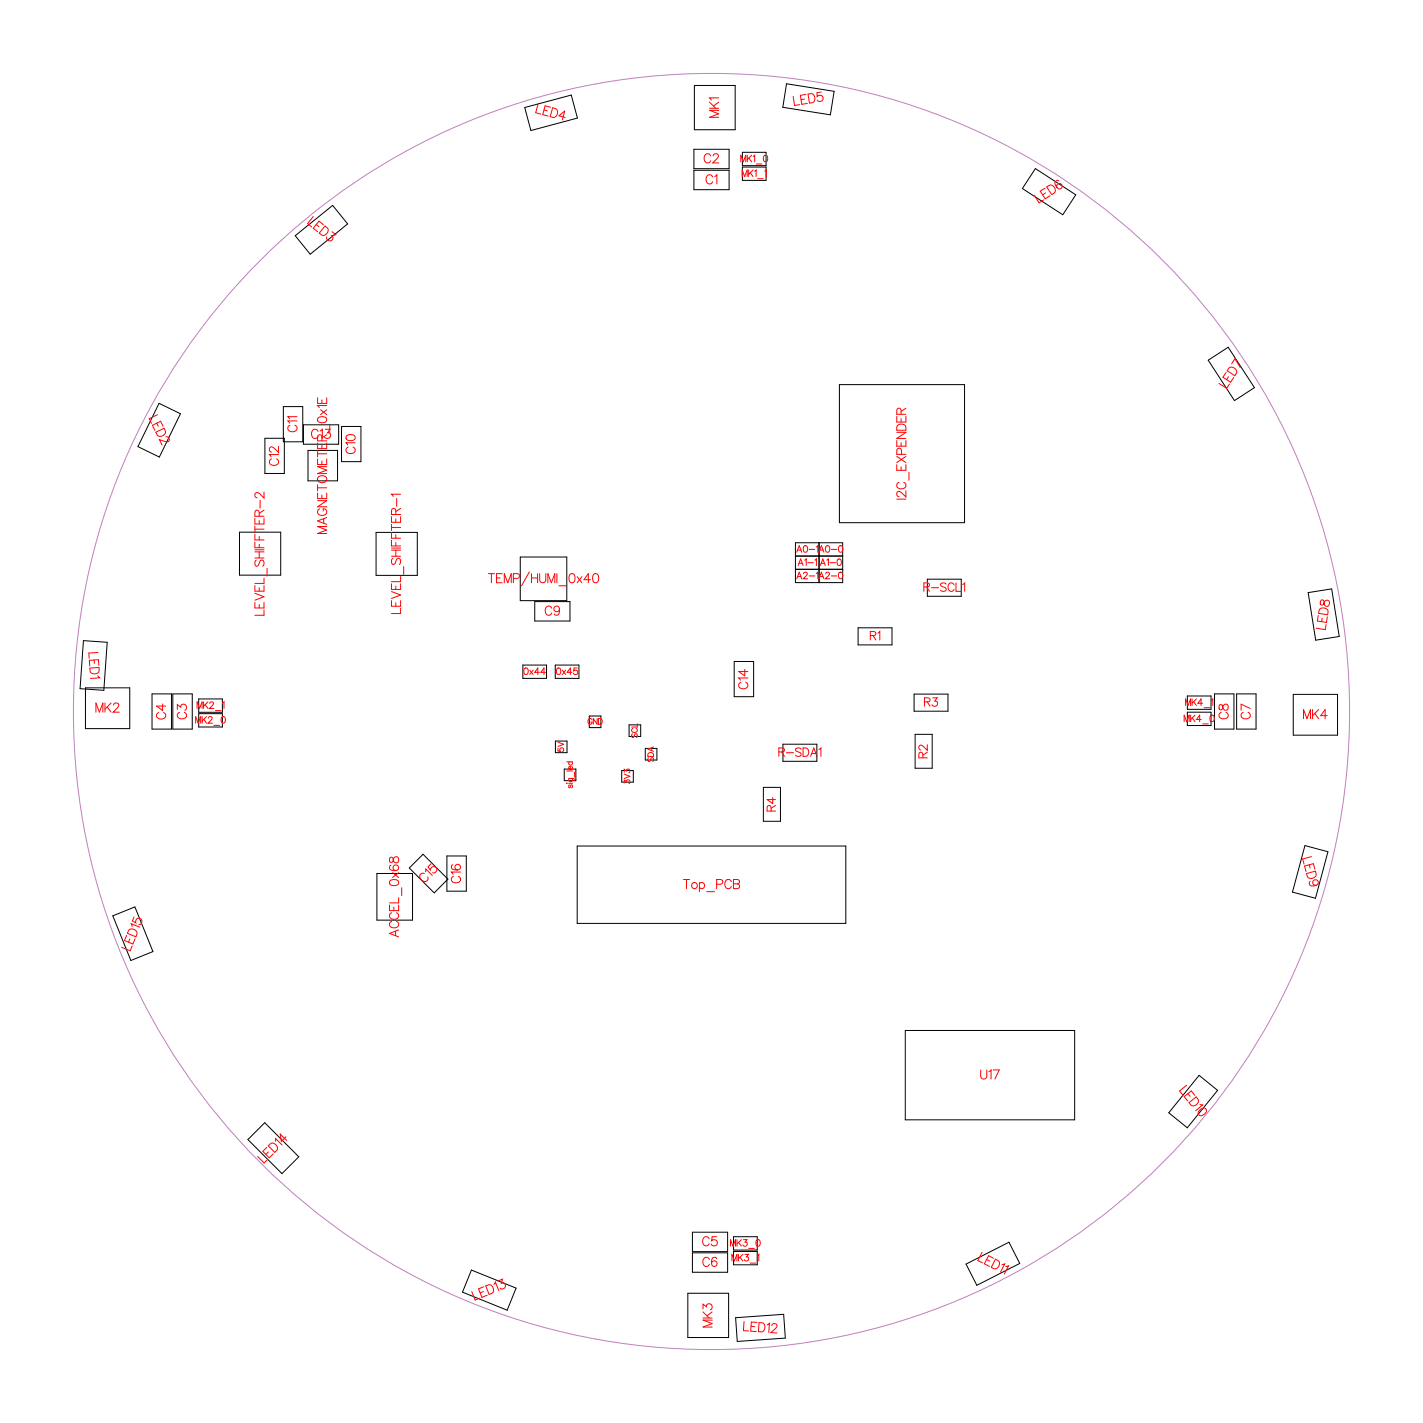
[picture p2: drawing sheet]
<svg xmlns="http://www.w3.org/2000/svg" width="123mm" height="123mm" viewBox="0 0 123 123" stroke-linecap="round" stroke-linejoin="round" font-family="sans-serif">
<circle cx="61.3" cy="61.3" r="55" fill="none" stroke="#bf80bf" stroke-width=".09"/>
<g fill="none" stroke="#000" stroke-width=".09">
<path d="M45.2 9.3l4-1.1 .6 2-4 1.1zM59.8 12.9h3v1.6h-3zM59.8 14.7h3v1.7h-3zM59.9 7.4h3.5v3.8h-3.5zM64 13.1h2v1.2h-2zM64 14.4h2v1.1h-2zM67.8 7.2l4.1 .7-.3 2-4.1-.7zM89.2 14.5l3.5 2.3-1.1 1.7-3.5-2.2zM13.7 34.8l1.9 .9-1.9 3.7-1.8-.9zM22.8 37.8h1.7v3h-1.7zM24.4 35h1.7v3.1h-1.7zM25.4 20.3l3.3-2.6 1.3 1.6-3.3 2.6z"/>
<path d="M26.2 36.6h3v1.7h-3zM26.5 38.8h2.6v2.6h-2.6zM29.4 36.8h1.7v3h-1.7zM72.4 33.2h10.7v11.9h-10.7zM104.1 31l1.8-1.1 2.2 3.5-1.7 1.1zM7.2 55.2l2 .2-.2 4.1-2.1-.1zM7.4 59.3h3.8v3.5h-3.8zM13.1 59.8h1.7v3h-1.7zM14.9 59.8h1.7v3h-1.7zM20.6 45.9h3.6v3.7h-3.6zM32.4 45.9h3.6v3.7h-3.6zM44.8 48h4.1v3.8h-4.1z"/>
<path d="M45.1 57.3h2v1.2h-2zM46.1 51.9h3v1.6h-3zM47.9 57.3h2v1.2h-2zM63.3 57h1.7v3.1h-1.7zM68.6 46.8h4v3.4h-4zM68.6 47.9h4M68.6 49.1h4M70.6 46.8v3.4M74 54.1h2.9v1.5h-2.9zM78.8 59.8h2.9v1.5h-2.9zM79.9 49.9h3v1.5h-3zM102.3 60h2.1v1.1h-2.1z"/>
<path d="M104.7 59.8h1.7v3h-1.7zM106.6 59.8h1.7v3h-1.7zM111.5 59.9h3.8v3.5h-3.8zM112.8 51.1l2-.3 .6 4.1-2 .3zM9.7 78.9l1.9-.7 1.6 3.8-1.9 .8zM17.1 60.2h2.1v1.2h-2.1zM17.1 61.5h2.1v1.2h-2.1zM32.5 75.3h3.1v4h-3.1zM36.5 73.6l2.1 2.2-1.2 1.2-2.1-2.2zM38.5 73.8h1.7v3h-1.7zM47.9 63.9h1v1h-1zM48.6 66.3h1v1h-1z"/>
<path d="M49.8 72.9h23.1v6.7h-23.1zM50.8 61.7h1v1h-1zM53.6 66.4h1v1h-1zM54.2 62.5h1v1h-1zM55.6 64.5h1v1h-1zM65.8 67.9h1.5v2.9h-1.5zM67.5 64.1h2.9v1.5h-2.9zM78.9 63.3h1.5v2.9h-1.5zM102.3 61.4h2.1v1.1h-2.1zM112.5 72.9l2 .5-1.1 4-2-.5zM21.4 98.2l1.4-1.4 3 2.9-1.5 1.5zM78 88.8h14.6v7.7h-14.6z"/>
<path d="M103.4 92.7l1.6 1.3-2.7 3.2-1.6-1.3zM40.6 109.5l3.9 1.5-.8 1.9-3.8-1.5zM59.3 111.5h3.5v3.8h-3.5zM59.7 106.2h3v1.7h-3zM59.7 108h3v1.7h-3zM63.2 106.6h2.1v1.2h-2.1zM63.2 107.9h2.1v1.1h-2.1zM63.4 113.6l4.1-.3 .2 2-4.2 .3zM83.3 109l3.7-1.9 .9 1.8-3.7 1.9z"/>
</g>
<g fill="none" stroke="#f00" stroke-width=".09">
<path d="M27 18.7l-.5 .6 .4 .3M27.3 19.4l.2 .1M27.9 19.4l-.4-.3-.5 .6 .4 .3M28 19.5l.2 .1a.42 .42 0 0 1 0 .5 .42 .42 0 0 1-.5 .2l-.2-.2zM28.6 20l.3 .2-.3 .1a.26 .26 0 0 1-.1 .5 .26 .26 0 0 1-.3-.4M46.4 9l-.2 .7 .4 .1M46.9 9.5l.3 .1M47.5 9.2l-.5-.1-.2 .8 .5 .1M47.6 9.3l.3 .1a.42 .42 0 0 1 .1 .4 .42 .42 0 0 1-.3 .3h-.3zM48.7 10.1l-.5-.1 .5-.4-.2 .7M61.2 9.3h.7M61.2 8.8l.5 .5"/>
<path d="M61.3 13.4a.29 .29 0 0 0-.4-.1 .29 .29 0 0 0-.2 .3v.1a.29 .29 0 0 0 .2 .3 .29 .29 0 0 0 .4-.1M61.4 15.3a.29 .29 0 0 0-.3-.2 .29 .29 0 0 0-.2 .3v.2a.29 .29 0 0 0 .2 .3 .29 .29 0 0 0 .3-.2M61.5 13.4v-.1h.3l.1 .2-.5 .5h.6M61.6 15.2l.2-.1v.8M61.9 8.4h-.7l.1 .2M61.9 9.5h-.7l.7 .3-.7 .3h.7M61.9 8.8l-.4 .3M63.9 13.9v-.5l.2 .5 .2-.5v.5M64 15.2v-.5l.2 .5 .2-.5v.5M64.4 13.4v.5M64.5 14.7v.5M64.5 13.6l.3 .3"/>
<path d="M64.7 14.9l.2 .3M64.8 13.4l-.4 .4M64.9 14.7l-.4 .3M64.9 13.5l.2-.1v.5M65 14.8l.2-.1v.5M65.2 14.1h.5M65.3 15.4h.5M65.9 13.4a.26 .26 0 0 1 .3 .3 .26 .26 0 0 1-.3 .2l-.1-.2zM65.9 14.8l.2-.1v.5M68.4 8.3l.1 .8 .4-.1M69.3 8.5l-.3 .1M69.5 8.1l-.5 .1 .1 .8 .5-.1"/>
<path d="M69.6 8.1h.3a.42 .42 0 0 1 .3 .3 .42 .42 0 0 1-.2 .4l-.2 .1zM70.8 7.9l-.4 .1v.3a.28 .28 0 0 1 .5 0 .28 .28 0 0 1 0 .4 .28 .28 0 0 1-.5-.1M89.1 16.8l.5 .7 .3-.3M90.1 16.2l-.4 .3 .4 .6 .4-.2M90.1 16.6l-.2 .2M90.2 16.1l.2-.1a.42 .42 0 0 1 .5 .2 .42 .42 0 0 1 0 .4l-.2 .2zM91.3 15.6l-.1-.1a.26 .26 0 0 0-.3 .3l.3 .5a.24 .24 0 0 0 .4-.2 .24 .24 0 0 0-.3-.3 .24 .24 0 0 0-.2 .4M13.4 37.3l.7-.4 .2 .2a.42 .42 0 0 1-.3 .5 .42 .42 0 0 1-.5-.1zM13.5 36.5l.1 .2M13.6 35.7l-.7 .4 .2 .4M14.1 36.8l-.3-.5-.7 .4 .3 .4M14.3 37.7h.2l.1 .2-.1 .2h-.3l-.5-.2 .3 .5"/>
<path d="M23.4 39.6a.29 .29 0 0 0-.2 .3 .29 .29 0 0 0 .3 .2h.2a.29 .29 0 0 0 .3-.2 .29 .29 0 0 0-.2-.3M24 39.2h-.8l.2 .2M24 38.5v.5l-.6-.5-.2 .2 .1 .2 .1 .1M25 36.7a.29 .29 0 0 0-.2 .3 .29 .29 0 0 0 .3 .2h.2a.29 .29 0 0 0 .3-.2 .29 .29 0 0 0-.2-.3M25.6 36.3h-.8l.2 .2M25.6 35.9h-.8l.2 .2M27.4 34.3v.5h.8v-.5M27.4 38.2v.5h.8v-.5M27.4 38.9v.5M27.4 39.6v.4h.8v-.4M27.4 39.1h.8M27.4 36l.3-.1a.34 .34 0 0 1 .5 .3 .43 .43 0 0 1-.5 .2 .43 .43 0 0 1-.3-.3z"/>
<path d="M27.4 37.2a.29 .29 0 0 0-.3-.2 .29 .29 0 0 0-.2 .3v.2a.29 .29 0 0 0 .2 .3 .29 .29 0 0 0 .3-.2M27.6 37.2l.2-.2v.8M27.6 35.3l.6 .4M27.7 38v-.4l-.3-.1v.5h.8M27.7 34.5v.3M27.7 38.4v.3M27.7 39.7v.3M28 37h.5l-.3 .3a.26 .26 0 0 1 .2 .4 .26 .26 0 0 1-.4-.1M28.2 35h-.8l.1 .1M28.2 37.5l-.5 .2M28.2 35.3l-.6 .4M28.4 36.6v.7"/>
<path d="M29.9 37.6l.3-.1a.34 .34 0 0 1 .4 .3 .43 .43 0 0 1-.4 .2 .43 .43 0 0 1-.4-.3zM30 38.5a.29 .29 0 0 0-.2 .4 .29 .29 0 0 0 .3 .2h.2a.29 .29 0 0 0 .3-.2 .29 .29 0 0 0-.2-.4M30.6 38.2h-.8l.2 .2M77.3 35.9v.5h.8v-.5M77.3 38v.5h.8v-.5M77.3 39.3l.8 .6M77.3 37.3h.8l-.8 .5h.8M77.3 36.7a.44 .44 0 0 1 .8 .1v.3h-.8zM77.7 35.7l-.1-.4-.2-.1-.1 .5h.8M77.7 36.1v.3M77.7 38.2v.3M77.7 39.2v-.5l-.1-.1-.2 .1-.1 .5h.8"/>
<path d="M78.1 39.3l-.8 .6M78.1 35.2l-.4 .2M105.1 33l.6 .5 .3-.4M105.7 32.1l-.3 .4 .7 .4 .2-.4M105.9 32.5l-.2 .2M105.9 31.7a.42 .42 0 0 1 .5 0 .42 .42 0 0 1 .2 .5l-.2 .2-.6-.4zM106.2 31.4l.2-.5 .5 .8M7.7 57.6l.8-.1 .1 .3a.42 .42 0 0 1-.4 .3 .42 .42 0 0 1-.4-.3zM8.1 56.9v.3M8.4 58.2l.2 .2-.8 .1M8.4 56.2l-.7 .1v.4M8.5 57.4v-.5h-.8v.5"/>
<path d="M22 50.5v.5h.8v-.5M22 44.7v.5h.8v-.5M22 51.9v.5h.8v-.5M22 45.3v.6M22 46.1v.4h.8M22 46.7v.5h.8M22 51.1l.8 .3-.8 .3M22 48.1h.8M22 47.6h.8M22 47.4h.8M22 45.6h.8M22.1 48.3l-.1 .2 .1 .3 .2-.1 .2-.4h.1l.2 .2-.2 .3"/>
<path d="M22.3 44.5v-.4l-.3-.1v.5h.8M22.3 44.9v.3M22.3 46.2v.3M22.3 46.9v.3M22.3 47.6v.5M22.3 50.7v.3M22.3 52.1v.3M22.4 43.1v.7M22.8 42.4v.5l-.6-.4-.2 .1v.2l.2 .1M22.8 52.6v.4h-.8M22.8 49.8v.5h-.8M22.8 44l-.5 .2"/>
<path d="M23 49v.7M27.4 43.2h.8l-.8 .5h.8M27.4 42.5v.5h.8v-.5M27.4 41.8v.5M27.4 42h.8M27.4 41.2a.39 .39 0 0 1 .5-.2 .39 .39 0 0 1 .2 .5 .39 .39 0 0 1-.5 .1 .39 .39 0 0 1-.2-.4zM27.6 43.9a.29 .29 0 0 0-.2 .3 .29 .29 0 0 0 .3 .2h.2a.28 .28 0 0 0 .3-.3 .28 .28 0 0 0-.3-.2v.1M27.7 42.7v.3M27.9 44.7v.4M28.2 45.4h-.8l.8 .3-.8 .3h.8M28.2 44.6l-.8 .3 .8 .3M28.2 40.2h-.8l.8 .3-.8 .3h.8"/>
<path d="M33.7 44.5v.5h.8v-.5M33.7 50.3v.5h.8v-.5M33.7 51.8v.5h.8v-.5M33.7 45.2v.5M33.7 45.9v.5h.8M33.7 46.6v.5h.8M33.7 51l.8 .3-.8 .3M33.7 47.9h.8M33.7 47.4h.8M33.7 47.2h.8M33.7 45.5h.8M33.9 48.1l-.2 .2 .2 .4 .1-.1 .2-.4 .2-.1 .1 .2-.1 .4"/>
<path d="M34.1 44.4v-.5h-.3l-.1 .5h.8M34.1 44.7v.3M34.1 46.1v.3M34.1 46.8v.3M34.1 47.4v.5M34.1 50.5v.3M34.1 52v.3M34.2 43v.6M34.5 42.6h-.8l.2 .2M34.5 52.4v.5h-.8M34.5 49.7v.4h-.8M34.5 43.8l-.4 .3"/>
<path d="M34.8 48.8v.7M42.1 49.4h.5M42.4 49.4v.8M42.8 49.8h.3M43.3 49.4h-.5v.8h.5M43.5 50.2v-.8l.3 .8 .3-.8v.8M44.2 49.9l.5-.1 .1-.1-.1-.2-.5-.1v.8M45.2 57.6a.26 .26 0 0 1 .3 .3 .26 .26 0 0 1-.3 .2v-.2zM45.6 49.3l-.6 1.2M45.7 57.8l.3 .3M45.8 49.8h.5M45.8 49.4v.8"/>
<path d="M46 57.8l-.3 .3M46.3 49.4v.8M46.5 58h-.4l.3-.4v.5M46.5 49.4v.6l.2 .2 .3-.1v-.7M47 58h-.4l.3-.4v.5M47.2 50.2v-.8l.3 .8 .3-.8v.8M47.6 52.4a.29 .29 0 0 0-.4-.2 .29 .29 0 0 0-.2 .3v.2a.29 .29 0 0 0 .2 .3 .29 .29 0 0 0 .4-.2M48 49.4v.8M48 57.6a.26 .26 0 0 1 .3 .3 .26 .26 0 0 1-.3 .2v-.2zM48.2 50.5h.7M48.2 52.5a.24 .24 0 0 1-.3 .2 .24 .24 0 0 1-.1-.4 .24 .24 0 0 1 .4 .1v.1a.37 .37 0 0 1-.3 .5l-.1-.1M48.5 57.8l.3 .3"/>
<path d="M48.8 57.8l-.3 .3M49.2 49.5a.26 .26 0 0 1 .3 .1l.1 .2a.34 .34 0 0 1-.3 .4 .51 .51 0 0 1-.1-.7zM49.3 58h-.4l.3-.4v.5M49.7 49.7l.5 .5M49.8 57.6h-.3v.2a.2 .2 0 0 1 .3 0 .2 .2 0 0 1-.1 .3 .2 .2 0 0 1-.3-.1M50.2 49.7l-.5 .5M50.9 50h-.6l.4-.6v.8M51.2 49.5a.26 .26 0 0 1 .4 .1v.2a.34 .34 0 0 1-.3 .4 .51 .51 0 0 1-.1-.7zM63.9 58.8a.29 .29 0 0 0-.2 .3 .29 .29 0 0 0 .3 .3h.2a.29 .29 0 0 0 .3-.3 .29 .29 0 0 0-.2-.3M64.2 57.7v.6l-.5-.4h.8M64.5 58.4h-.8l.1 .2M68.7 49.9l.2-.6 .2 .6"/>
<path d="M68.7 47.6l.2-.6 .2 .6M68.8 47.4h.2M68.8 49.7h.2M68.8 48.7l.2-.5 .2 .5M68.9 48.6h.2M69.3 49.5l.1-.2 .2 .1-.4 .5h.4M69.3 47.1a.26 .26 0 0 1 .3 .2 .26 .26 0 0 1-.3 .3l-.1-.2zM69.4 48.3l.1-.1v.5M69.6 48.5h.5M69.7 47.4h.5M69.7 49.6h.5M70.2 48.3l.2-.1v.5"/>
<path d="M70.4 49.4l.1-.1v.6M70.4 47.1l.1-.1v.6M70.6 47.6l.2-.6 .2 .6M70.6 49.9l.2-.6 .2 .6M70.7 47.4h.2M70.7 49.7h.2M70.7 48.7l.2-.5 .2 .5M70.8 48.6h.3M71.2 49.5l.1-.2 .2 .1-.4 .5h.4M71.2 47.1a.26 .26 0 0 1 .3 .2 .26 .26 0 0 1-.3 .3l-.1-.2zM71.3 48.3l.1-.1v.5M71.5 48.5h.5"/>
<path d="M71.7 47.4h.4M71.7 49.6h.4M72.2 48.2a.26 .26 0 0 1 .3 .3 .26 .26 0 0 1-.3 .2l-.1-.2zM72.3 47.1a.26 .26 0 0 1 .3 .2 .26 .26 0 0 1-.3 .3v-.2zM72.3 49.3a.26 .26 0 0 1 .3 .3 .26 .26 0 0 1-.3 .3v-.3zM75 54.8l.4-.1 .1-.2-.5-.1v.8M75.3 54.8l.2 .4M75.7 54.6l.1-.2v.8M77.3 43h.8M77.3 40.1v.4h.8v-.4M77.5 41.6a.29 .29 0 0 0-.2 .3 .29 .29 0 0 0 .3 .2h.2a.29 .29 0 0 0 .3-.2 .29 .29 0 0 0-.2-.3M77.7 40.2v.3"/>
<path d="M78.1 42.3v.5l-.6-.4-.2 .1v.2l.2 .1M78.3 40.7v.7M79.6 50.6h.4l.1-.3-.5-.1v.8M79.9 50.6l.2 .4M80.3 50.7h.6M81.6 50.3l-.2-.1-.3 .1v.2l.5 .3v.1l-.2 .1-.3-.1M82.2 50.4a.27 .27 0 0 0-.3-.2 .27 .27 0 0 0-.2 .3v.2a.27 .27 0 0 0 .2 .3 .27 .27 0 0 0 .3-.2M82.4 50.2v.8h.4M83 50.4l.2-.2v.8M113.6 53v.5l.7 .2 .1-.5M113.8 52.5a.44 .44 0 0 1 .7 .2l-.1 .3-.7-.1zM113.9 51.7l-.1 .4 .2 .1 .4-.5a.26 .26 0 0 1 .2 .3 .26 .26 0 0 1-.3 .3l-.1-.2-.1-.3z"/>
<path d="M114 53.3l-.1 .3M114.3 53.8l-.1 .5-.7-.1M8.3 61.4v-.8l.3 .8 .3-.8v.8M9 60.6v.8M9.2 60.9l.4 .5M9.6 60.6l-.6 .5M9.8 60.8l.1-.2h.2l.1 .2-.4 .6h.5M11.4 79.9l-.1-.3 .7 .3M11.6 79l-.2 .4 .3 .1a.28 .28 0 0 1 .2-.3 .28 .28 0 0 1 .3 .2 .28 .28 0 0 1-.2 .3M13.7 61.4a.29 .29 0 0 0-.2 .3 .29 .29 0 0 0 .3 .3h.2a.29 .29 0 0 0 .3-.3 .29 .29 0 0 0-.2-.3M14 60.7v.5l-.5-.3h.8M15.3 61.1v-.4l.3 .3a.26 .26 0 0 1 .4-.2 .26 .26 0 0 1-.1 .4"/>
<path d="M15.5 61.4a.29 .29 0 0 0-.2 .3 .29 .29 0 0 0 .3 .3h.2a.29 .29 0 0 0 .3-.3 .29 .29 0 0 0-.2-.3M16.9 62.3v-.5l.2 .5 .2-.5v.5M17 61.1v-.6l.2 .6 .2-.6v.6M17.4 61.8v.5M17.5 60.5v.6M17.6 62l.2 .3M17.7 60.7l.2 .4M17.8 61.8l-.4 .3M17.9 60.5l-.4 .4M18 61.9l.1-.1 .2 .1-.4 .4h.4M18.1 60.6l.1-.1 .2 .1-.3 .5h.3M18.4 62.5h.5"/>
<path d="M18.6 61.3h.4M19.1 61.8a.26 .26 0 0 1 .3 .3 .26 .26 0 0 1-.3 .2v-.2zM19.2 60.6l.1-.1v.6M33.6 78v.5h.8v-.5M33.6 75.9l.3-.1a.34 .34 0 0 1 .5 .3 .43 .43 0 0 1-.5 .2 .43 .43 0 0 1-.3-.3zM33.6 73.9v.4h.2l.3-.5a.26 .26 0 0 1 .3 .3 .26 .26 0 0 1-.3 .3l-.2-.1-.1-.4zM33.7 74.6h-.1a.26 .26 0 0 0 .1 .4h.5a.24 .24 0 0 0 .1-.4 .24 .24 0 0 0-.4 .1 .24 .24 0 0 0 .2 .3M33.8 79.4a.29 .29 0 0 0-.2 .3 .29 .29 0 0 0 .3 .3h.2a.29 .29 0 0 0 .3-.3 .29 .29 0 0 0-.2-.3M33.8 78.7a.29 .29 0 0 0-.2 .3 .29 .29 0 0 0 .3 .2h.2a.29 .29 0 0 0 .3-.2 .29 .29 0 0 0-.2-.3M33.8 75.2l.6 .4M33.9 78.2v.3M34.4 77.4v.4h-.8"/>
<path d="M34.4 75.2l-.6 .4M34.6 76.5v.7M36.6 75.3a.29 .29 0 0 0-.4 .1 .29 .29 0 0 0 .1 .4l.1 .1a.29 .29 0 0 0 .4 .1 .29 .29 0 0 0 .1-.4M36.7 75.1v-.2l.6 .6M37.2 74.5l-.3 .2 .2 .3a.28 .28 0 0 1 .3-.3 .28 .28 0 0 1 .2 .3 .28 .28 0 0 1-.3 .2M39 74.5l-.1 .1a.26 .26 0 0 0 .2 .3h.5a.24 .24 0 0 0 0-.3 .24 .24 0 0 0-.4 .1 .24 .24 0 0 0 .2 .3M39.1 75.5a.29 .29 0 0 0-.2 .4 .29 .29 0 0 0 .3 .2h.2a.29 .29 0 0 0 .3-.2 .29 .29 0 0 0-.2-.4M39.7 75.2h-.8l.2 .2M48.1 64.5v.2l.2 .1a.17 .17 0 0 1 0-.3 .17 .17 0 0 1 .3 0 .17 .17 0 0 1-.1 .3M48.1 64l.5 .2-.5 .1M48.9 67.5h.1M48.9 66.5h.4"/>
<path d="M48.9 65.7h.4M49 67.1h.5v.2M49 67.5h.3M49.1 67.7l-.1 .2h.1l.2-.2v.2M49.1 67.1a.16 .16 0 0 0 0 .2 .16 .16 0 0 0 .2 0 .16 .16 0 0 0 0-.2M49.1 65.7a.16 .16 0 0 0 0 .2 .16 .16 0 0 0 .2 0 .16 .16 0 0 0 0-.2M49.3 66.1a.15 .15 0 0 1 0 .2 .15 .15 0 0 1-.2 0 .15 .15 0 0 1 .1-.2v.2M49.5 66.6v.4M51 62.1a.18 .18 0 0 0-.2-.2 .18 .18 0 0 0-.1 .2v.1a.18 .18 0 0 0 .2 .2 .18 .18 0 0 0 .1-.2h-.1M51.5 61.9v.5l-.4-.5v.5M51.6 61.9h.1a.26 .26 0 0 1 .2 .3 .26 .26 0 0 1-.2 .2h-.1zM53.8 67.5v-.3l.2 .2a.16 .16 0 0 1 .3-.1 .16 .16 0 0 1-.1 .2"/>
<path d="M53.8 66.6v-.3l.2 .2a.18 .18 0 0 1 .3-.2 .16 .16 0 0 1-.1 .3M53.8 66.7l.5 .2-.5 .2M54.5 63.2l-.1 .2 .1 .2 .3-.4 .1 .2v.2M54.6 62.8a.18 .18 0 0 0-.2 .2 .18 .18 0 0 0 .2 .1h.1a.18 .18 0 0 0 .2-.1 .18 .18 0 0 0-.1-.2M54.9 62.4v.3h-.5M55.9 65.3l-.1 .1 .1 .2h.1l.1-.2 .2-.1v.1v.2M55.9 64.9h.4v.3h-.5zM56.2 64.5v.2M56.3 64.4l-.5 .2 .5 .2M58.9 75.8h.5M59.2 75.8v.8M60.3 76.2a.25 .25 0 0 1 .4-.1 .25 .25 0 0 1 0 .4 .25 .25 0 0 1-.4 0"/>
<path d="M60.3 76.1v.8M60.9 76.9h.7M61.8 76.2h.4l.1-.1v-.2l-.5-.1v.8M63 76a.29 .29 0 0 0-.3-.2 .29 .29 0 0 0-.2 .3v.2a.29 .29 0 0 0 .2 .3 .29 .29 0 0 0 .3-.2M63.2 76.2l.5 .1v.1l-.1 .2h-.4v-.8l.5 .1v.2l-.1 .1M66.5 69.9l-.1-.4h-.2l-.1 .4h.7M66.6 68.7v.6l-.5-.4h.7M66.8 69.4l-.3 .3M67.1 64.8h.4l.1-.3h-.5v.7M67.4 64.8l.2 .4M67.8 64.9h.6M69.1 64.6l-.2-.1-.3 .1v.1l.5 .3v.1l-.2 .1-.3-.1"/>
<path d="M69.2 64.5h.3a.39 .39 0 0 1 .2 .3 .39 .39 0 0 1-.2 .4h-.3zM69.9 65.2l.2-.7 .3 .7M70 65h.3M70.6 64.6l.2-.1v.7M79.5 65.3v-.4h-.2l-.1 .4h.7M79.7 60.5h.4v-.3h-.4v.7M79.9 60.5l.3 .4M79.9 64.2v.5l-.5-.5-.2 .2v.2h.2M79.9 64.8l-.4 .3M80.4 60.2h.4l-.2 .2a.24 .24 0 0 1 .2 .4 .25 .25 0 0 1-.5-.1M102.1 62.2v-.6l.2 .6 .2-.6v.6M102.2 60.8v-.6l.2 .6 .2-.6v.6"/>
<path d="M102.6 61.6v.6M102.8 60.2v.6M102.8 61.9l.2 .3M102.9 60.5l.2 .3M103 61.6l-.4 .4M103.1 60.2l-.3 .4M103.5 62h-.4l.3-.4v.6M103.7 60.6h-.4l.2-.4v.6M103.7 62.4h.5M103.8 61h.5M104.4 61.7a.26 .26 0 0 1 .3 .2 .26 .26 0 0 1-.3 .3l-.1-.2zM104.4 60.4l.1-.2v.6"/>
<path d="M105.1 60.8v.3l.2 .1 .3-.5a.26 .26 0 0 1 .3 .3 .26 .26 0 0 1-.3 .2l-.2-.1-.1-.3zM105.3 61.4a.29 .29 0 0 0-.2 .3 .29 .29 0 0 0 .3 .3h.2a.29 .29 0 0 0 .3-.3 .29 .29 0 0 0-.2-.3M107.2 61.4a.29 .29 0 0 0-.2 .3 .29 .29 0 0 0 .3 .3h.2a.29 .29 0 0 0 .3-.3 .29 .29 0 0 0-.2-.3M107.8 61.1l-.8-.4v.5M112.4 61.9v-.7l.3 .7 .3-.7v.7M112.6 75.3l.8-.2v.2a.42 .42 0 0 1-.3 .4 .42 .42 0 0 1-.4-.2zM112.8 74.5l.1 .3M112.9 76a.26 .26 0 0 0 .2 .4l.5-.2a.24 .24 0 0 0-.1-.4 .24 .24 0 0 0-.4 .2 .24 .24 0 0 0 .3 .3M113 73.8l-.7 .2 .1 .5M113.1 61.2v.7M113.3 61.5l.4 .4M113.3 74.9l-.1-.5-.8 .2 .2 .5"/>
<path d="M113.7 61.2l-.6 .5M114.4 61.7h-.6l.4-.5v.7M10.9 80.6l-.2 .5 .8 .3 .1-.5M11.2 80.1a.44 .44 0 0 1 .6 .4l-.1 .2-.7-.2zM11.2 80.9l-.1 .3M11.4 81.5l-.2 .5-.7-.3M22.2 99.7l.6 .5 .3-.3M23 98.9l-.3 .3 .5 .6 .4-.3M23.1 99.3l-.2 .2M23.3 98.6a.42 .42 0 0 1 .5 .1 .42 .42 0 0 1 .1 .4l-.2 .2-.6-.5zM23.7 98.4l.1-.3 .5 .6M24.7 98l-.4 .4-.1-.7 .5 .6"/>
<path d="M34.1 80.3v.3M34.4 80.2l-.8 .3 .8 .3M84.5 92.2v.6l.3 .2 .2-.1 .1-.7M85.2 92.4l.2-.2v.8M85.6 92.2h.5l-.3 .8M102.3 93.5l-.6 .5 .3 .4M102.4 94.3l.2 .2M102.5 95l.6-.4 .2 .2a.42 .42 0 0 1-.2 .4 .42 .42 0 0 1-.4 0zM103 94.4l-.3-.4-.6 .5 .3 .4M103.4 95.7a.34 .34 0 0 1 .6-.1 .42 .42 0 0 1-.2 .5 .42 .42 0 0 1-.5 0v-.2zM103.4 95.2h.3l-.6 .5M40.7 111.3l.3 .8 .4-.2"/>
<path d="M41.7 111.3l-.3 .1M41.7 110.9l-.5 .2 .3 .7 .5-.2M41.9 110.8l.2-.1a.42 .42 0 0 1 .4 .3 .42 .42 0 0 1-.1 .5l-.2 .1zM42.6 110.7l.1-.2 .3 .7M42.9 110.4l.4-.1-.1 .3a.26 .26 0 0 1 .4 .3 .26 .26 0 0 1-.5 .1M60.6 112.8v-.4l.3 .2a.26 .26 0 0 1 .4-.2 .26 .26 0 0 1-.1 .5M60.6 113.6h.8M60.6 113.1l.5 .5M61.1 106.8a.29 .29 0 0 0-.3-.2 .29 .29 0 0 0-.2 .3v.2a.29 .29 0 0 0 .2 .3 .29 .29 0 0 0 .3-.2M61.1 108.6a.29 .29 0 0 0-.3-.2 .29 .29 0 0 0-.2 .3v.2a.29 .29 0 0 0 .2 .3 .29 .29 0 0 0 .3-.2M61.4 113.8h-.8l.8 .3-.8 .3h.8M61.4 113.1l-.5 .3"/>
<path d="M61.8 106.6h-.4l-.1 .3a.28 .28 0 0 1 .5 0 .28 .28 0 0 1-.1 .4 .28 .28 0 0 1-.4-.1M61.8 108.5l-.1-.1a.26 .26 0 0 0-.3 .1v.6a.24 .24 0 0 0 .4 0 .24 .24 0 0 0-.1-.4 .24 .24 0 0 0-.4 .2M63 107.4v-.5l.2 .5 .2-.5v.5M63.1 108.7v-.6l.2 .6 .2-.6v.6M63.5 106.9v.5M63.6 108.1v.6M63.7 107.1l.2 .3M63.8 108.4l.2 .3M63.9 106.9l-.4 .3M64 108.1l-.4 .4M64.1 106.9h.3l-.2 .2a.19 .19 0 0 1 .2 .3 .21 .21 0 0 1-.4-.1M64.1 113.9v.8h.4"/>
<path d="M64.2 108.1h.3l-.2 .2a.19 .19 0 0 1 .2 .3 .19 .19 0 0 1-.3 0M64.5 107.6h.5M64.7 108.9h.4M64.7 114.3h.3M65.2 106.9a.26 .26 0 0 1 .3 .2 .26 .26 0 0 1-.3 .3v-.2zM65.2 114h-.4l-.1 .7 .5 .1M65.3 108.2l.1-.1v.6M65.4 114h.3a.42 .42 0 0 1 .2 .4 .42 .42 0 0 1-.3 .4h-.2zM66.1 114.2l.2-.1v.7M66.5 114.3l.2-.2h.2l.1 .2-.2 .2-.4 .4h.6M84.6 108l-.3 .7 .4 .2M85 108.6l.3 .1"/>
<path d="M85.6 108.5l-.4-.3-.3 .7 .4 .3M85.8 108.5l.2 .2a.42 .42 0 0 1 .1 .4 .42 .42 0 0 1-.4 .3l-.3-.2zM86.4 109l.2-.1-.4 .7M86.7 109.2l.2-.1-.3 .7"/>
<circle cx="59.9" cy="76.3" r=".26"/>
</g>
<g font-size="1.2" fill="#fff">
<text x="46.1" y="10" transform="rotate(15 46.1 10)">LED4</text>
<text x="62.2" y="10.1" transform="rotate(-90 62.2 10.1)">MK1</text>
<text x="68.5" y="9.4" transform="rotate(-9 68.5 9.4)">LED5</text>
<text x="60.7" y="14.3">C2</text>
<text x="60.9" y="16.1">C1</text>
<text x="89.7" y="17.7" transform="rotate(-33 89.7 17.7)">LED6</text>
<text x="26.3" y="19.5" transform="rotate(39 26.3 19.5)">LED3</text>
<text x="105.9" y="33.6" transform="rotate(-57 105.9 33.6)">LED7</text>
<text x="12.6" y="36.2" transform="rotate(64 12.6 36.2)">LED2</text>
<text x="24.3" y="40.1" transform="rotate(-90 24.3 40.1)">C12</text>
<text x="25.9" y="37.2" transform="rotate(-90 25.9 37.2)">C11</text>
<text x="26.9" y="38.1">C13</text>
<text x="30.9" y="39.1" transform="rotate(-90 30.9 39.1)">C10</text>
<text x="28.4" y="46" transform="rotate(-90 28.4 46)">MAGNETOMETER_0x1E</text>
<text x="78.3" y="43" transform="rotate(-90 78.3 43)">I2C_EXPENDER</text>
<text x="23" y="53" transform="rotate(-90 23 53)">LEVEL_SHIFFTER-2</text>
<text x="34.8" y="52.9" transform="rotate(-90 34.8 52.9)">LEVEL_SHIFFTER-1</text>
<text x="42.1" y="50.5">TEMP/HUMI_0x40</text>
<text x="47" y="53.3">C9</text>
<text x="7.4" y="56.3" transform="rotate(86 7.4 56.3)">LED1</text>
<text x="64.7" y="59.4" transform="rotate(-90 64.7 59.4)">C14</text>
<text x="114.5" y="54.3" transform="rotate(-81 114.5 54.3)">LED8</text>
<text x="8.3" y="61.6">MK2</text>
<text x="14.5" y="62" transform="rotate(-90 14.5 62)">C4</text>
<text x="16.3" y="62" transform="rotate(-90 16.3 62)">C3</text>
<text x="106.1" y="62" transform="rotate(-90 106.1 62)">C8</text>
<text x="108" y="62" transform="rotate(-90 108 62)">C7</text>
<text x="112.4" y="62.2">MK4</text>
<text x="36.8" y="76.3" transform="rotate(-45 36.8 76.3)">C15</text>
<text x="40" y="76.1" transform="rotate(-90 40 76.1)">C16</text>
<text x="58.9" y="76.9">Top_PCB</text>
<text x="112" y="74.1" transform="rotate(75 112 74.1)">LED9</text>
<text x="11.5" y="82" transform="rotate(-68 11.5 82)">LED15</text>
<text x="34.6" y="80.8" transform="rotate(-90 34.6 80.8)">ACCEL_0x68</text>
<text x="84.5" y="93.3">U17</text>
<text x="101.5" y="94.2" transform="rotate(51 101.5 94.2)">LED10</text>
<text x="22.9" y="100.4" transform="rotate(-45 22.9 100.4)">LED14</text>
<text x="60.6" y="107.7">C5</text>
<text x="41.1" y="112.3" transform="rotate(-22 41.1 112.3)">LED13</text>
<text x="60.6" y="109.4">C6</text>
<text x="84.2" y="108.9" transform="rotate(27 84.2 108.9)">LED11</text>
<text x="61.6" y="114.4" transform="rotate(-90 61.6 114.4)">MK3</text>
<text x="64.1" y="115" transform="rotate(4 64.1 115)">LED12</text>
</g>
<g font-size="1.1" fill="#fff">
<text x="79.6" y="51.2">R-SCL1</text>
<text x="75" y="55.4">R1</text>
<text x="67.1" y="65.4">R-SDA1</text>
<text x="79.7" y="61.1">R3</text>
<text x="80.2" y="65.3" transform="rotate(-90 80.2 65.3)">R2</text>
<text x="67.1" y="69.9" transform="rotate(-90 67.1 69.9)">R4</text>
</g>
<g font-size=".9" fill="#fff">
<text x="63.9" y="14.1">MK1_0</text>
<text x="64" y="15.4">MK1_1</text>
<text x="68.7" y="47.8">A0-1A0-0</text>
<text x="68.7" y="50.1">A2-1A2-0</text>
<text x="68.8" y="48.9">A1-1A1-0</text>
<text x="45.2" y="58.3">0x44</text>
<text x="48" y="58.3">0x45</text>
<text x="16.9" y="62.5">MK2_0</text>
<text x="17" y="61.3">MK2_1</text>
<text x="102.1" y="62.4">MK4_0</text>
<text x="102.2" y="61">MK4_1</text>
<text x="63" y="107.6">MK3_0</text>
<text x="63.1" y="108.9">MK3_1</text>
</g>
<g font-size=".8" fill="#fff">
<text x="48.8" y="64.8" transform="rotate(-90 48.8 64.8)">5V</text>
<text x="50.7" y="62.6">GND</text>
<text x="55.1" y="63.6" transform="rotate(-90 55.1 63.6)">SCL</text>
<text x="56.5" y="65.6" transform="rotate(-90 56.5 65.6)">SDA</text>
<text x="49.5" y="67.9" transform="rotate(-90 49.5 67.9)">sig_led</text>
<text x="54.5" y="67.5" transform="rotate(-90 54.5 67.5)">3V3</text>
</g>
</svg>
